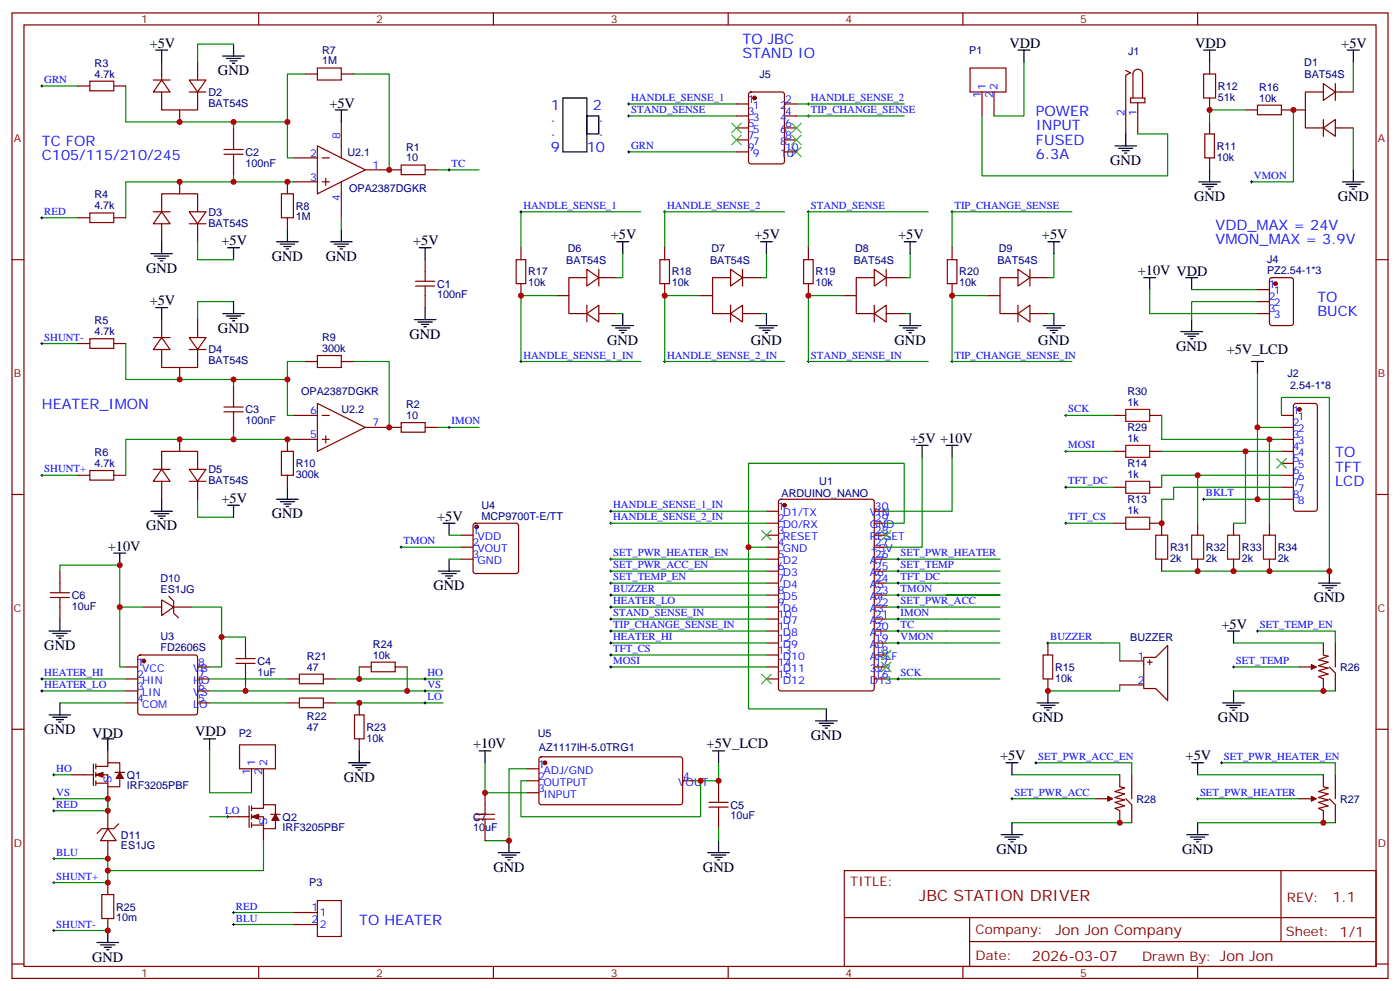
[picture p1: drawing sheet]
<svg xmlns="http://www.w3.org/2000/svg" width="412mm" height="292mm" viewBox="0 0 412 292" stroke-linecap="round" stroke-linejoin="round" font-family="sans-serif">
<g fill="none" stroke="#870000" stroke-width=".35">
<path d="M3.5 3.8h405.4v284.3h-405.4zM7.1 7.3h398.2v277.3h-398.2zM47.6 18.3v5.3M58.2 18.3v5.3M76.2 3.8v3.5M145.3 3.8v3.5M214.5 3.8v3.5M283.6 3.8v3.5M352.8 3.8v3.5M356.3 18.3v3.5M22.9 25.3h3.6M26.5 23.9h7v2.8h-7z"/>
<path d="M33.5 25.3h3.5M45.2 23.6h4.9M47.6 23.6l2.5 3.5h-4.9zM47.6 27.1v5.3h10.6v-5.3M52.9 32.4v3.5M55.7 23.6h5l-2.5 3.5zM55.7 27.1h5M68.8 37.7v6.3M90 21.8h3.5M93.5 20h7v3.6h-7zM100.5 35.9v10.6M100.5 21.8h3.6"/>
<path d="M217 37.7h3.5M217 30.6h3.5M217 34.1h3.5M220.7 27.3l.5-.2h9.2l.6 .4 .1 20.1-.5 .6-9.4 .1-.7-.5v-20zM231.1 37.7h3.5M231.1 30.6h3.5M231.1 34.1h3.5M285.8 20h10.5v7.1h-10.5zM289.3 27.1v7M292.8 27.1v7M331.6 20.7l1.4 .7-1.4 .8v17.2M333 28.9h4.3v1.4h-4.3z"/>
<path d="M333.7 28.9v-7.1a1.41 1.41 0 0 1 1.4-1.4 1.41 1.41 0 0 1 1.4 1.4v7.1M335.1 30.3v9.1M354.5 21.8h3.6v7.1h-3.6zM354.9 39.4h2.8v7.1h-2.8zM356.3 28.9v3.5M356.3 35.9v3.5M366.9 32.4h3.5M370.4 31h7.1v2.8h-7.1zM377.5 32.4h7M389.8 37.7l3.5-2.5v4.9zM389.8 24.6l3.5 2.5-3.5 2.5zM389.8 27.1h-5.3v10.6h5.3"/>
<path d="M389.8 35.2v4.9M393.3 37.7h5.3M393.3 27.1h5.3M393.3 24.6v5M52.9 53.6v3.5M66 45.4h5.6M66 44h5.6M68.8 45.4v6.4M82.9 57.1h3.5v7h-3.5zM84.7 53.6v3.5M86.4 46.5h7.1M86.4 53.6h7.1"/>
<path d="M93.5 43l14.1 7-14.1 7.1zM94.9 46.5h2.1M94.9 53.6h2.1M96 52.5v2.1M100.5 53.6v10.5M107.6 50h10.6M118.2 48.6h7v2.8h-7zM125.2 50h3.6M217 44.7h3.5M217 41.2h3.5M231.1 44.7h3.5M231.1 41.2h3.5"/>
<path d="M356.3 46.5v3.5M3.5 76.5h3.6M22.9 64.1h3.6M26.5 62.7h7v2.8h-7zM33.5 64.1h3.5M45.2 62.4h4.9M47.6 62.4l2.5 3.5h-4.9zM47.6 62.4v-5.3h10.6v5.3M47.6 65.9v5.3M55.7 62.4h5l-2.5 3.5zM55.7 65.9h5M58.2 65.9v5.3"/>
<path d="M84.7 64.1v3.6M125.2 76.5v6.3M152 76.5h2.9v7h-2.9zM153.5 73v3.5M172.9 79.3l3.5 2.5-3.5 2.4zM176.4 79.3v4.9M194.4 76.5h2.8v7h-2.8zM195.8 73v3.5M215.2 79.3l3.5 2.5-3.5 2.4zM218.7 79.3v4.9M236.7 76.5h2.8v7h-2.8zM238.1 73v3.5"/>
<path d="M257.5 79.3l3.6 2.5-3.6 2.4zM261.1 79.3v4.9M279 76.5h2.9v7h-2.9zM280.5 73v3.5M299.9 79.3l3.5 2.5-3.5 2.4zM303.4 79.3v4.9M405.3 76.5h3.6M26.5 99.8h7v2.8h-7zM45.2 99.4h4.9M47.6 99.4l2.5 3.5h-4.9zM47.6 94.1v5.3M55.7 99.4h5l-2.5 3.5z"/>
<path d="M58.2 94.1v5.3M122.4 84.2h5.7M122.4 82.8h5.7M125.2 84.2v6.4M153.5 83.5v3.6M164 87.1h3.6M172.9 92.4l3.5-2.5v4.9zM172.9 81.8h-5.3v10.6h5.3M172.9 89.9v4.9M176.4 92.4h5.3M176.4 81.8h5.3M195.8 83.5v3.6"/>
<path d="M206.4 87.1h3.5M215.2 92.4l3.5-2.5v4.9zM215.2 81.8h-5.3v10.6h5.3M215.2 89.9v4.9M218.7 92.4h5.3M218.7 81.8h5.3M238.1 83.5v3.6M248.7 87.1h3.5M257.5 92.4l3.6-2.5v4.9zM257.5 81.8h-5.3v10.6h5.3M257.5 89.9v4.9M261.1 92.4h5.2"/>
<path d="M261.1 81.8h5.2M280.5 83.5v3.6M291 87.1h3.6M299.9 92.4l3.5-2.5v4.9zM299.9 81.8h-5.3v10.6h5.3M299.9 89.9v4.9M303.4 92.4h5.3M303.4 81.8h5.3M370.4 92.4h3.5M370.4 85.3h3.5M370.4 88.8h3.5M374.2 82l.4-.2h5.7l.6 .4 .1 13-.5 .6-5.9 .1-.6-.5-.1-12.9z"/>
<path d="M22.9 101.2h3.6M33.5 101.2h3.5M47.6 102.9v5.3h10.6v-5.3M52.9 108.2v3.6M55.7 102.9h5M66 119.9h5.6M68.8 113.5v6.4M90 106.5h3.5M93.5 104.7h7v3.5h-7zM93.5 118.8l14.1 7.1-14.1 7zM100.5 106.5h3.6M381.2 119l.5-.2h5.6l.5 .2 .3 .5v30.4l-.3 .5-.5 .2h-5.6l-.5-.3-.2-.4v-30.4z"/>
<path d="M22.9 140h3.6M26.5 138.6h7v2.8h-7zM33.5 140h3.5M45.2 138.2h4.9M47.6 138.2l2.5 3.5h-4.9zM47.6 138.2v-5.3h10.6v5.3M52.9 129.4v3.5M55.7 138.2h5l-2.5 3.5zM66 121.3h5.6M68.8 121.3v6.3M82.9 132.9h3.5v7.1h-3.5zM84.7 129.4v3.5"/>
<path d="M84.7 140v3.5M86.4 122.3h7.1M86.4 129.4h7.1M94.9 122.3h2.1M94.9 129.4h2.1M96 128.3v2.2M107.6 125.9h10.6M118.2 124.5h7v2.8h-7zM125.2 125.9h3.6M328.1 122.3h3.5M328.1 132.9h3.5M338.7 122.3h3.5"/>
<path d="M338.7 132.9h3.5M377.5 122.3h3.5M377.5 129.4h3.5M377.5 125.9h3.5M377.5 140h3.5M377.5 132.9h3.5M377.5 136.5h3.5M3.5 145.6h3.6M47.6 141.7v5.3M55.7 141.7h5M58.2 141.7v5.3M135.8 157.6h3.5"/>
<path d="M139.6 154.3l.5-.2h11.9l.5 .2 .3 .5v13.4l-.3 .5-.5 .2h-11.9l-.5-.2-.3-.5v-13.4zM225.8 150.6h3.5M225.8 154.1h3.5M225.8 157.6h3.5M229.5 147.2l.5-.2h26.8l.7 .5v55.3l-.4 .6-27.1 .1-.6-.5-.1-55.3zM257.5 150.6h3.6M257.5 154.1h3.6M257.5 157.6h3.6M328.1 154.1h3.5M328.1 143.5h3.5M338.7 154.1h3.5v3.5M338.7 143.5h3.5"/>
<path d="M352.8 154.1v3.5M363.4 154.1v3.5M373.9 154.1v3.5M377.5 143.5h3.5M377.5 147h3.5M405.3 145.6h3.6M14.8 176h5.7M14.8 174.6h5.7M17.6 168.2v6.4M17.6 176v6.3M42.3 178.8h5.3M47.6 176.7l3.6 2.1-3.6 2.5z"/>
<path d="M49.7 175.6l1.5 1.4v3.6l1.4 1.4M51.2 178.8h5.2M135.8 161.1h3.5M135.8 164.7h3.5M225.8 161.1h3.5M225.8 164.7h3.5M225.8 168.2h3.5M225.8 171.7h3.5M225.8 175.3h3.5M225.8 178.8h3.5M257.5 161.1h3.6M257.5 164.7h3.6"/>
<path d="M257.5 168.2h3.6M257.5 171.7h3.6M257.5 175.3h3.6M257.5 178.8h3.6M342.2 164.7v3.5M352.8 164.7v3.5M363.4 164.7v3.5M373.9 164.7v3.5M37 196.4h3.6M37 200h3.6M40.8 193.1l.5-.2h16.2l.5 .2 .2 .5v16.2l-.2 .5-.5 .2h-16.2l-.5-.2-.2-.5v-16.2zM58.2 196.4h3.5"/>
<path d="M58.2 200h3.5M69.5 195.4h5.6M69.5 194h5.6M72.3 187.6v6.4M72.3 195.4v6.3M84.7 200h3.5M88.2 198.5h7v2.9h-7zM95.2 200h3.6M105.8 196.4h3.6M109.4 195h7v2.8h-7zM116.4 196.4h3.5M225.8 182.3h3.5"/>
<path d="M225.8 185.8h3.5M225.8 189.4h3.5M225.8 192.9h3.5M225.8 196.4h3.5M225.8 200h3.5M257.5 182.3h3.6M257.5 185.8h3.6M257.5 189.4h3.6M257.5 192.9h3.6M257.5 196.4h3.6M257.5 200h3.6M307.3 192.9h2.8v7.1h-2.8z"/>
<path d="M308.7 189.4v3.5M308.7 200v3.5M329.8 194.7h7.1M336.9 193.6h3.5l3.6-3.5v16.2l-3.6-3.5h-3.5zM338 195h1.4M338.7 194.3v1.4M382.8 196.4h4.9M389.8 189.4v3.5l1.4 .4-2.8 1 2.8 .7-2.8 1.1 2.8 .7-2.8 .7 2.8 1-2.8 .7 1.4 .8v3.5M391.6 196.4l1.7 1.8v5.3M393.3 189.4v7M3.5 214.8h3.6M37 203.5h3.6"/>
<path d="M37 207h3.6M58.2 203.5h3.5M58.2 207h3.5M70.6 219.4h10.5v7h-10.5zM84.7 207h3.5M88.2 205.6h7v2.8h-7zM95.2 207h3.6M104.4 210.5h2.8v7.1h-2.8zM105.8 207v3.5M105.8 217.6v3.5M329.8 201.7h7.1M405.3 214.8h3.6"/>
<path d="M21.2 228.2h6.3M27.5 225v6.4M28.2 225.7h3.5v-1.1h3.6v2.9M28.2 228.2h3.5v3.5h3.6v-2.5M28.2 230.6h3.5M28.2 225v1.4M28.2 227.5v1.4M28.2 229.9v1.5M31.7 221.1v3.5M31.7 231.7v3.5M31.7 238.8v5.3M33.9 227.5h2.8"/>
<path d="M73.4 237.3v6.4M74.1 238.1h3.5v-1.1h3.5v2.8M74.1 226.4v7.1M74.1 237.3v1.5M74.1 239.8v1.4M77.6 226.4v10.6M79.7 239.8h2.8M140.1 239.8h5.6M142.9 233.5v6.3M155.2 229.9h3.5M155.2 233.5h3.5M155.2 226.4h3.5"/>
<path d="M159 223.1l.5-.2h41.2l.4 .7-.1 13-.6 .4-41.2-.1-.5-.6v-12.7zM201.1 229.9h3.5M208.8 237.7h5.7M208.8 236.3h5.7M211.7 229.9v6.4M211.7 237.7v6.4M322.8 235.2h4.9M329.8 228.2v3.5l1.5 .4-2.9 1 2.9 .7-2.9 1.1 2.9 .7-2.9 .7 2.9 1-2.9 .8 1.4 .7v3.5M331.6 235.2l1.8 1.8v5.3M333.4 228.2v7M382.8 235.2h4.9M389.8 228.2v3.5l1.4 .4-2.8 1 2.8 .7-2.8 1.1 2.8 .7-2.8 .7 2.8 1-2.8 .8 1.4 .7v3.5"/>
<path d="M391.6 235.2l1.7 1.8v5.3M393.3 228.2v7M31.7 244.1l2.5 3.5h-4.6zM31.7 247.6v5.3M31.7 259.9v3.6M34.9 242.6l-1.4 1.5h-3.5l-1.4 1.4M67 240.5h6.4M74.1 240.5h3.5v3.6h3.5v-2.5M74.1 243h3.5M74.1 242.3v1.4M77.6 244.1v3.5M140.1 241.2h5.6"/>
<path d="M142.9 241.2v6.4M248.7 256.4h156.6v28.2h-156.6zM377.3 256.4v20.9M30 263.5h3.5v7h-3.5zM31.7 270.5v3.5M86.4 268.7h7.1M86.4 272.3h7.1M93.5 265.2h7v10.6h-7zM248.7 270.2h156.5M285.6 277.3h119.6M285.6 270.2v14.2M3.5 283.9h3.6"/>
<path d="M76.2 284.6v3.5M145.3 284.6v3.5M214.5 284.6v3.5M283.6 284.6v3.5M352.8 284.6v3.5M405.3 283.9h3.6"/>
</g>
<g fill="none" stroke="#000" stroke-width=".35">
<path d="M45.9 14.7h3.5M47.6 14.7v3.6M65.6 16.5h6.4M66.7 17.2h4.2M67.7 17.9h2.1M68.4 18.6h.7M68.8 13v3.5M299.9 14.7h3.5M301.6 14.7v3.6M354.5 14.7h3.6M356.3 14.7v3.6M396.9 14.7h3.5"/>
<path d="M398.6 14.7v3.6M98.8 32.4h3.5M100.5 32.4v3.5M165.8 28.9h7.1v15.8h-7.1zM172.9 34.1h3.5v5.3h-3.5zM331.6 39.4v3.6M328.4 43h6.4M329.5 43.7h4.2M330.6 44.4h2.1M331.3 45.1h.7M353.1 53.6h6.4M354.2 54.3h4.2"/>
<path d="M355.2 55h2.2M356 55.7h.7M356.3 50v3.6M395.5 53.6h6.3M396.5 54.3h4.3M397.6 55h2.1M398.3 55.7h.7M398.6 50v3.6M44.4 74.7h6.4M45.5 75.4h4.2M46.6 76.1h2.1M47.3 76.8h.7"/>
<path d="M47.6 71.2v3.5M67 73h3.6M68.8 73v3.5M81.5 71.2h6.3M82.5 71.9h4.3M83.6 72.6h2.1M84.3 73.3h.7M84.7 67.7v3.5M97.4 71.2h6.3M98.4 71.9h4.3M99.5 72.6h2.1M100.2 73.3h.7"/>
<path d="M100.5 67.7v3.5M123.5 73h3.5M125.2 73v3.5M181.7 71.2h3.5M183.4 71.2v3.5M224 71.2h3.5M225.8 71.2v3.5M266.3 71.2h3.6M268.1 71.2v3.5M308.7 71.2h3.5M310.4 71.2v3.5M45.9 90.6h3.5"/>
<path d="M47.6 90.6v3.5M65.6 92.4h6.4M66.7 93.1h4.2M67.7 93.8h2.1M68.4 94.5h.7M68.8 88.8v3.6M122.1 94.1h6.3M123.1 94.8h4.3M124.2 95.5h2.1M124.9 96.2h.7M125.2 90.6v3.5M180.3 95.9h6.3"/>
<path d="M181.3 96.6h4.3M182.4 97.3h2.1M183.1 98h.7M183.4 92.4v3.5M222.6 95.9h6.4M223.7 96.6h4.2M224.7 97.3h2.1M225.4 98h.7M225.8 92.4v3.5M264.9 95.9h6.4M266 96.6h4.2M267.1 97.3h2.1"/>
<path d="M267.8 98h.7M268.1 92.4v3.5M307.3 95.9h6.3M308.3 96.6h4.3M309.4 97.3h2.1M310.1 98h.7M310.4 92.4v3.5M336.9 81.8h3.5M338.7 81.8v3.5M347.8 97.6h6.4M348.9 98.4h4.2M349.2 81.8h3.6"/>
<path d="M350 99.1h2.1M350.7 99.8h.7M351 81.8v3.5M351 94.1v3.5M368.7 106.5h3.5M370.4 106.5v3.5M269.9 131.2h3.5M271.6 131.2v3.5M278.7 131.2h3.5M280.5 131.2v3.5M44.4 150.6h6.4M45.5 151.3h4.2"/>
<path d="M46.6 152h2.1M47.3 152.7h.7M47.6 147v3.6M67 148.8h3.6M68.8 148.8v3.5M81.5 147h6.3M82.5 147.7h4.3M83.6 148.4h2.1M84.3 149.2h.7M84.7 143.5v3.5M130.5 154.1h3.6M132.3 154.1v3.5"/>
<path d="M33.5 162.9h3.5M35.3 162.9v3.5M129.1 168.2h6.4M130.2 168.9h4.2M131.2 169.6h2.1M131.9 170.3h.7M132.3 164.7v3.5M388.4 171.7h6.4M389.5 172.4h4.2M390.5 173.1h2.1M391.2 173.8h.7M391.6 168.2v3.5"/>
<path d="M14.5 185.8h6.3M15.5 186.5h4.3M16.6 187.3h2.1M17.3 188h.7M17.6 182.3v3.5M361.6 185.8h3.5M363.4 185.8v3.6M14.5 210.5h6.3M15.5 211.2h4.3M16.6 211.9h2.1M17.3 212.7h.7M17.6 207v3.5"/>
<path d="M30 217.6h3.5M31.7 217.6v3.5M60 217.6h3.5M61.7 217.6v3.5M240.2 212.3h6.4M241.3 213h4.2M242.4 213.7h2.1M243.1 214.4h.7M243.4 208.8v3.5M305.5 207h6.4M306.6 207.7h4.2M307.6 208.4h2.1"/>
<path d="M308.3 209.1h.7M308.7 203.5v3.5M360.2 207h6.3M361.2 207.7h4.3M362.3 208.4h2.1M363 209.1h.7M363.4 203.5v3.5M102.7 224.6h6.3M103.7 225.4h4.2M104.8 226.1h2.1M105.5 226.8h.7M105.8 221.1v3.5"/>
<path d="M141.1 221.1h3.5M142.9 221.1v3.5M209.9 221.1h3.5M211.7 221.1v3.5M296.3 224.6h3.6M298.1 224.6v3.6M351 224.6h3.5M352.8 224.6v3.6M146.8 251.1h6.3M147.8 251.8h4.2M148.9 252.5h2.1M149.6 253.2h.7"/>
<path d="M149.9 247.6v3.5M208.5 251.1h6.3M209.5 251.8h4.3M210.6 252.5h2.1M211.3 253.2h.7M211.7 247.6v3.5M294.9 245.8h6.4M296 246.5h4.2M297 247.2h2.2M297.7 247.9h.7M298.1 242.3v3.5M349.6 245.8h6.4"/>
<path d="M350.7 246.5h4.2M351.7 247.2h2.1M352.4 247.9h.7M352.8 242.3v3.5M28.6 277.6h6.3M29.6 278.3h4.3M30.7 279h2.1M31.4 279.7h.7M31.7 274v3.6"/>
</g>
<g fill="#870000" stroke="#870000" stroke-width=".35">
<path d="M28.2 228.2l2.1-.7v1.4z"/>
<path d="M35.3 227.5l1 1.7h-2.1z"/>
<path d="M74.1 240.5l2.1-.7v1.4z"/>
<path d="M81.1 239.8l1.1 1.8h-2.1z"/>
<path d="M386.3 195.7l1.4 .7-1.4 .7z"/>
<path d="M386.3 234.5l1.4 .7-1.4 .7z"/>
<path d="M326.3 234.5l1.4 .7-1.4 .7z"/>
<circle cx="231.1" cy="148.8" r=".53"/>
<circle cx="42.3" cy="194.7" r=".53"/>
<circle cx="222.2" cy="28.9" r=".53"/>
<circle cx="382.8" cy="120.6" r=".53"/>
<circle cx="140.4" cy="155.2" r=".53"/>
<circle cx="160.5" cy="224.6" r=".53"/>
<circle cx="375.7" cy="83.5" r=".53"/>
</g>
<g fill="none" stroke="#3c3" stroke-width=".35">
<path d="M215.5 36.3l2.9 2.8M215.5 39.8l2.9 2.8M218.4 36.3l-2.9 2.8M218.4 39.8l-2.9 2.8M233.2 36.3l2.8 2.8M233.2 39.8l2.8 2.8M236 36.3l-2.8 2.8M236 39.8l-2.8 2.8M233.2 43.3l2.8 2.8M236 43.3l-2.8 2.8M376.1 135l2.8 2.9M378.9 135l-2.8 2.9"/>
<path d="M224.4 156.2l2.8 2.8M227.2 156.2l-2.8 2.8M259.6 156.2l2.9 2.8M262.5 156.2l-2.9 2.8M224.4 198.5l2.8 2.9M227.2 198.5l-2.8 2.9M259.6 191.5l2.9 2.8M259.6 195l2.9 2.8M262.5 191.5l-2.9 2.8M262.5 195l-2.9 2.8"/>
</g>
<g fill="none" stroke="#008700" stroke-width=".35">
<path d="M68.8 13h-10.6v5.3M301.6 18.3v15.8h-8.8M398.6 18.3v8.8M12.3 25.3h10.6M37 25.3v10.6h31.8M84.7 35.9h-15.9v1.8M90 21.8h-5.3v24.7h1.7M104.1 21.8h10.6v28.2M185.2 30.6h31.8M185.2 34.1h31.8M234.6 34.1h31.7M234.6 30.6h31.7"/>
<path d="M289.3 34.1v17.7h54.7v-12.4h-8.9M366.9 32.4h-10.6v3.5M381 32.4v21.2h-12.3M398.6 37.7v12.3M68.8 51.8v1.8M86.4 53.6h-49.4v10.5M128.8 50h12.3M185.2 44.7h31.8M12.3 64.1h10.6M58.2 71.2v5.3h10.6M100.5 64.1v3.6M183.4 74.7v7.1h-1.7"/>
<path d="M188.7 62.4h-35.2v10.6M225.8 74.7v7.1h-1.8M231.1 62.4h-35.3v10.6M268.1 74.7v7.1h-1.8M273.4 62.4h-35.3v10.6M310.4 74.7v7.1h-1.7M315.7 62.4h-35.2v10.6M68.8 88.8h-10.6v5.3M164 87.1h-10.5v19.4h35.2M181.7 92.4h1.7M206.4 87.1h-10.6v19.4h35.3M224 92.4h1.8"/>
<path d="M248.7 87.1h-10.6v19.4h35.3M266.3 92.4h1.8M291 87.1h-10.5v19.4h35.2M308.7 92.4h1.7M338.7 85.3v7.1h31.7M351 85.3h19.4M370.4 88.8h-19.4v5.3M12.3 101.2h10.6M37 101.2v10.6h31.8v1.7M68.8 111.8h15.9M90 106.5h-5.3v15.8h1.7M104.1 106.5h10.6v19.4"/>
<path d="M370.4 110v15.9h7.1M12.3 140h10.6M68.8 127.6v1.8M86.4 129.4h-49.4v10.6M128.8 125.9h12.3M271.6 134.7v26.4h-10.5M280.5 134.7v15.9h-19.4M314 132.9h14.1M314 122.3h14.1M342.2 122.3v7.1h35.3M342.2 132.9h35.3M352.8 140v14.1"/>
<path d="M366.9 132.9v21.2h-3.5M370.4 125.9v21.1M373.9 129.4v24.7M377.5 122.3v-5.2h14.1v51.1h-49.4M377.5 140h-35.3v3.5M58.2 147v5.3h10.6M132.3 157.6h3.5M179.9 150.6h45.9M179.9 154.1h45.9M261.1 154.1h5.2v-17.6h-45.8v24.6h5.3M314 154.1h14.1M314 143.5h14.1"/>
<path d="M354.5 147h23M377.5 143.5h-31.8v3.5h-3.5v7.1M17.6 168.2v-1.8h17.7v12.4M42.3 178.8h-7v17.6h1.7M56.4 178.8h8.9v17.6h-3.6M118.2 161.1h17.6M132.3 164.7h3.5M179.9 164.7h45.9M179.9 168.2h45.9M179.9 178.8h45.9M179.9 171.7h45.9M179.9 175.3h45.9"/>
<path d="M220.5 161.1v47.7h22.9M261.1 171.7h33.5M261.1 175.3h33.5h-15.9M261.1 164.7h33.5M261.1 168.2h33.5M261.1 178.8h33.5M12.3 200h24.7M61.7 200h23M65.3 187.6h7M98.8 200h31.7M105.8 196.4v3.6M119.9 196.4v7.1"/>
<path d="M179.9 189.4h45.9M179.9 196.4h45.9M179.9 185.8h45.9M179.9 182.3h45.9M179.9 192.9h45.9M261.1 189.4h33.5M261.1 185.8h33.5M261.1 182.3h33.5M261.1 200h33.5M308.7 189.4h21.1v5.3M363.4 189.4h26.4M363.4 196.4h19.4"/>
<path d="M370.4 185.8h22.9v3.6M12.3 203.5h24.7M17.6 207h19.4M61.7 207h23M72.3 201.7v1.8h-10.6M72.3 203.5h58.2M98.8 207h31.7M329.8 201.7v1.8h-21.1M363.4 203.5h29.9M15.9 235.2h15.8v3.6M15.9 238.8h15.8M15.9 228.2h5.3"/>
<path d="M31.7 235.2v3.6M61.7 221.1v12.4h12.4M142.9 224.6v8.9h12.3M155.2 229.9h-1.7v10.6h52.9v-10.6M155.2 226.4h-5.3v21.2h-7M211.7 224.6v5.3h-7.1M298.1 235.2h24.7M298.1 228.2h31.7M305.2 224.6h28.2v3.6M352.8 228.2h37M352.8 235.2h30M359.8 224.6h33.5v3.6"/>
<path d="M15.9 252.9h15.8v7h-15.8M61.7 240.5h5.3M77.6 247.6v8.8h-45.9M211.7 244.1v3.5M298.1 242.3h35.3M352.8 242.3h40.5M15.9 274h15.8M68.8 268.7h17.6M68.8 272.3h17.6"/>
</g>
<g fill="none" stroke="#000" stroke-width=".29">
<path d="M12 25.3h.7M12.3 25v.7M184.9 34.1h.7M184.9 30.6h.7M185.2 30.3v.7M185.2 33.8v.7M237.8 34.1h.7M237.8 30.6h.7M238.1 30.3v.7M238.1 33.8v.7M131.9 50h.7M132.3 49.7v.7"/>
<path d="M184.9 44.7h.7M185.2 44.4v.7M368.3 53.6h.7M368.7 53.2v.7M12 64.1h.7M12.3 63.8v.7M153.1 62.4h.7M153.5 62v.7M195.4 62.4h.7M195.8 62v.7M237.8 62.4h.7M238.1 62v.7"/>
<path d="M280.1 62.4h.7M280.5 62v.7M12 101.2h.7M12.3 100.8v.7M153.1 106.5h.7M153.5 106.1v.7M195.4 106.5h.7M195.8 106.1v.7M237.8 106.5h.7M238.1 106.1v.7M280.1 106.5h.7M280.5 106.1v.7"/>
<path d="M12 140h.7M12.3 139.6v.7M131.9 125.9h.7M132.3 125.5v.7M313.6 122.3h.7M313.6 132.9h.7M314 122v.7M314 132.6v.7M179.6 150.6h.7M179.6 154.1h.7M179.9 150.2v.7M179.9 153.7v.7"/>
<path d="M313.6 154.1h.7M313.6 143.5h.7M314 143.2v.7M314 153.7v.7M354.2 147h.7M354.5 146.7v.7M117.8 161.1h.7M118.2 160.8v.7M179.6 175.3h.7M179.6 168.2h.7M179.6 164.7h.7M179.6 171.7h.7"/>
<path d="M179.6 178.8h.7M179.9 164.3v.7M179.9 167.9v.7M179.9 171.4v.7M179.9 174.9v.7M179.9 178.4v.7M264.2 175.3h.7M264.2 168.2h.7M264.2 164.7h.7M264.2 171.7h.7M264.2 178.8h.7M264.6 164.3v.7"/>
<path d="M264.6 167.9v.7M264.6 171.4v.7M264.6 174.9v.7M264.6 178.4v.7M12 200h.7M12.3 199.6v.7M124.9 200h.7M125.2 199.6v.7M179.6 189.4h.7M179.6 185.8h.7M179.6 182.3h.7M179.6 196.4h.7"/>
<path d="M179.6 192.9h.7M179.9 182v.7M179.9 185.5v.7M179.9 189v.7M179.9 192.5v.8M179.9 196.1v.7M264.2 189.4h.7M264.2 185.8h.7M264.2 182.3h.7M264.2 200h.7M264.6 182v.7M264.6 185.5v.7"/>
<path d="M264.6 189v.7M264.6 199.6v.7M308.3 189.4h.7M308.7 189v.7M363 196.4h.7M363.4 196.1v.7M370.1 185.8h.7M370.4 185.5v.7M12 203.5h.7M12.3 203.1v.7M124.9 203.5h.7M124.9 207h.7"/>
<path d="M125.2 203.1v.7M125.2 206.7v.7M15.5 235.2h.7M15.5 228.2h.7M15.5 238.8h.7M15.9 227.8v.7M15.9 234.9v.7M15.9 238.4v.7M297.7 235.2h.7M298.1 234.9v.7M304.8 224.6h.7M305.2 224.3v.7"/>
<path d="M352.4 235.2h.7M352.8 234.9v.7M359.5 224.6h.7M359.8 224.3v.7M15.5 259.9h.7M15.5 252.9h.7M15.9 252.5v.7M15.9 259.6v.7M66.7 240.5h.7M67 240.2v.7M15.5 274h.7M15.9 273.7v.7"/>
<path d="M68.4 268.7h.7M68.4 272.3h.7M68.8 268.4v.7M68.8 271.9v.7"/>
</g>
<path d="M331.6 131.2h7.1v3.5h-7.1zM331.6 120.6h7.1v3.5h-7.1zM331.6 152.3h7.1v3.6h-7.1zM331.6 141.7h7.1v3.6h-7.1zM340.4 157.6h3.6v7.1h-3.6zM351 157.6h3.5v7.1h-3.5zM361.6 157.6h3.5v7.1h-3.5zM372.2 157.6h3.5v7.1h-3.5z" fill="none" stroke="#a10000" stroke-width=".35"/>
<g fill="#c00">
<circle cx="114.7" cy="50" r=".88"/>
<circle cx="220.5" cy="161.1" r=".88"/>
<circle cx="68.8" cy="129.4" r=".88"/>
<circle cx="84.7" cy="111.8" r=".88"/>
<circle cx="68.8" cy="111.8" r=".88"/>
<circle cx="84.7" cy="35.9" r=".88"/>
<circle cx="68.8" cy="35.9" r=".88"/>
<circle cx="308.7" cy="203.5" r=".88"/>
<circle cx="68.8" cy="53.6" r=".88"/>
<circle cx="52.9" cy="129.4" r=".88"/>
<circle cx="52.9" cy="111.8" r=".88"/>
<circle cx="52.9" cy="53.6" r=".88"/>
<circle cx="52.9" cy="35.9" r=".88"/>
<circle cx="356.3" cy="32.4" r=".88"/>
<circle cx="381" cy="32.4" r=".88"/>
<circle cx="153.5" cy="87.1" r=".88"/>
<circle cx="195.8" cy="87.1" r=".88"/>
<circle cx="238.1" cy="87.1" r=".88"/>
<circle cx="280.5" cy="87.1" r=".88"/>
<circle cx="105.8" cy="200" r=".88"/>
<circle cx="119.9" cy="203.5" r=".88"/>
<circle cx="65.3" cy="187.6" r=".88"/>
<circle cx="105.8" cy="207" r=".88"/>
<circle cx="72.3" cy="203.5" r=".88"/>
<circle cx="35.3" cy="178.8" r=".88"/>
<circle cx="35.3" cy="166.4" r=".88"/>
<circle cx="31.8" cy="235.2" r=".88"/>
<circle cx="31.8" cy="238.8" r=".88"/>
<circle cx="31.8" cy="252.9" r=".88"/>
<circle cx="114.7" cy="125.9" r=".88"/>
<circle cx="31.8" cy="274" r=".88"/>
<circle cx="31.8" cy="259.9" r=".88"/>
<circle cx="31.8" cy="256.4" r=".88"/>
<circle cx="389.8" cy="203.5" r=".88"/>
<circle cx="389.8" cy="242.3" r=".88"/>
<circle cx="329.8" cy="242.3" r=".88"/>
<circle cx="84.7" cy="53.6" r=".88"/>
<circle cx="84.7" cy="129.4" r=".88"/>
<circle cx="370.4" cy="125.9" r=".88"/>
<circle cx="370.4" cy="147" r=".88"/>
<circle cx="211.7" cy="229.9" r=".88"/>
<circle cx="206.4" cy="229.9" r=".88"/>
<circle cx="142.9" cy="233.5" r=".88"/>
<circle cx="149.9" cy="247.6" r=".88"/>
<circle cx="352.8" cy="168.2" r=".88"/>
<circle cx="363.4" cy="168.2" r=".88"/>
<circle cx="373.9" cy="168.2" r=".88"/>
<circle cx="391.6" cy="168.2" r=".88"/>
<circle cx="342.2" cy="154.1" r=".88"/>
<circle cx="352.8" cy="140" r=".88"/>
<circle cx="366.9" cy="132.9" r=".88"/>
<circle cx="373.9" cy="129.4" r=".88"/>
</g>
<text font-size="4.6" fill="#800" x="270.8" y="265.4">JBC STATION DRIVER</text>
<g font-size="4.2">
<text x="44.1" y="14">+5V</text>
<text x="297.4" y="14">VDD</text>
<text x="352.1" y="14">VDD</text>
<text x="395.1" y="14">+5V</text>
<text x="64.2" y="22.2">GND</text>
<text x="97" y="31.7">+5V</text>
<text x="327" y="48.6">GND</text>
<text x="351.7" y="59.2">GND</text>
<text x="394.1" y="59.2">GND</text>
<text x="179.9" y="70.5">+5V</text>
<text x="222.2" y="70.5">+5V</text>
<text x="264.6" y="70.5">+5V</text>
<text x="306.9" y="70.5">+5V</text>
<text x="65.3" y="72.2">+5V</text>
<text x="80.1" y="76.8">GND</text>
<text x="96" y="76.8">GND</text>
<text x="121.7" y="72.2">+5V</text>
<text x="43" y="80.4">GND</text>
<text x="335.1" y="81.1">+10V VDD</text>
<text x="44.1" y="89.9">+5V</text>
<text x="64.2" y="98">GND</text>
<text x="120.6" y="99.8">GND</text>
<text x="178.9" y="101.5">GND</text>
<text x="221.2" y="101.5">GND</text>
<text x="263.5" y="101.5">GND</text>
<text x="305.9" y="101.5">GND</text>
<text x="346.4" y="103.3">GND</text>
<text x="361.3" y="104.4">+5V_LCD</text>
<text x="268.1" y="130.5">+5V +10V</text>
<text x="65.3" y="148.1">+5V</text>
<text x="80.1" y="152.7">GND</text>
<text x="128.8" y="153.4">+5V</text>
<text x="43" y="156.2">GND</text>
<text x="31.7" y="162.2">+10V</text>
<text x="127.7" y="173.8">GND</text>
<text x="387" y="177.4">GND</text>
<text x="359.8" y="185.1">+5V</text>
<text x="13.1" y="191.5">GND</text>
<text x="304.1" y="212.7">GND</text>
<text x="358.8" y="212.7">GND</text>
<text x="13.1" y="216.2">GND</text>
<text x="27.2" y="217.2">VDD</text>
<text x="57.5" y="216.9">VDD</text>
<text x="139.3" y="220.4">+10V</text>
<text x="208.1" y="220.4">+5V_LCD</text>
<text x="238.8" y="217.9">GND</text>
<text x="294.6" y="223.9">+5V</text>
<text x="349.2" y="223.9">+5V</text>
<text x="101.2" y="230.3">GND</text>
<text x="293.5" y="251.5">GND</text>
<text x="348.2" y="251.5">GND</text>
<text x="145.3" y="256.8">GND</text>
<text x="207.1" y="256.8">GND</text>
<text x="27.2" y="283.2">GND</text>
</g>
<g font-size="4.2" fill="#00f">
<text x="218.7" y="13">TO JBC</text>
<text x="218.7" y="17.2">STAND IO</text>
<text x="162.3" y="32.4">1</text>
<text x="162.3" y="35.9">.</text>
<text x="174.6" y="32.4">2</text>
<text x="176.4" y="35.9">.</text>
<text x="305.2" y="34.1">POWER</text>
<text x="162.3" y="40.1">.</text>
<text x="176.4" y="40.1">.</text>
<text x="305.2" y="38.4">INPUT</text>
<text x="12.3" y="43">TC FOR</text>
<text x="12.3" y="47.2">C105/115/210/245</text>
<text x="162.3" y="44.7">9</text>
<text x="172.9" y="44.7">10</text>
<text x="305.2" y="42.6">FUSED</text>
<text x="305.2" y="46.8">6.3A</text>
<text x="358.1" y="67.7">VDD_MAX = 24V</text>
<text x="358.1" y="71.9">VMON_MAX = 3.9V</text>
<text x="388.1" y="88.8">TO</text>
<text x="388.1" y="93.1">BUCK</text>
<text x="12.3" y="120.6">HEATER_IMON</text>
<text x="393.3" y="134.7">TO</text>
<text x="393.3" y="138.9">TFT</text>
<text x="393.3" y="143.2">LCD</text>
<text x="105.8" y="272.3">TO HEATER</text>
</g>
<g font-size="4.2" fill="#800">
<text x="392.5" y="265.7">1.1</text>
<text x="310.9" y="275.2">Jon Jon Company</text>
<text x="304" y="283">2026-03-07</text>
</g>
<g font-size="3.9" fill="#800">
<text x="250.5" y="261">TITLE:</text>
<text x="379.1" y="265.7">REV:</text>
<text x="287.4" y="275.2">Company:</text>
<text x="378.7" y="275.8">Sheet: 1/1</text>
<text x="287.4" y="282.9">Date:</text>
<text x="336.4" y="282.9">Drawn By: Jon Jon</text>
</g>
<g font-size="3.2" fill="#800">
<text x="41.6" y="6.8">1</text>
<text x="110.8" y="6.8">2</text>
<text x="179.9" y="6.8">3</text>
<text x="249.1" y="6.8">4</text>
<text x="318.2" y="6.8">5</text>
<text x="4.1" y="41.9">A</text>
<text x="405.9" y="41.9">A</text>
<text x="4.1" y="111.1">B</text>
<text x="405.9" y="111.1">B</text>
<text x="4.1" y="180.2">C</text>
<text x="405.9" y="180.2">C</text>
<text x="4.1" y="249.3">D</text>
<text x="405.9" y="249.3">D</text>
<text x="41.6" y="287.6">1</text>
<text x="110.8" y="287.6">2</text>
<text x="179.9" y="287.6">3</text>
<text x="249.1" y="287.6">4</text>
<text x="318.2" y="287.6">5</text>
</g>
<g font-size="3.2" fill="#000080">
<text x="94.9" y="15.8">R7</text>
<text x="285.5" y="15.9">P1</text>
<text x="332.3" y="16.2">J1</text>
<text x="27.9" y="22.9">4.7k</text>
<text x="27.9" y="19.6">R3</text>
<text x="94.9" y="19">1M</text>
<text x="223.7" y="22.9">J5</text>
<text x="384.2" y="19.4">D1</text>
<text x="384.3" y="23">BAT54S</text>
<text x="61.4" y="28.2">D2</text>
<text x="358.8" y="29.7">51k</text>
<text x="358.8" y="26.5">R12</text>
<text x="370.9" y="29.9">10k</text>
<text x="370.9" y="26.8">R16</text>
<text x="61.4" y="31.4">BAT54S</text>
<text x="72.3" y="45.9">C2</text>
<text x="102.4" y="45.9">U2.1</text>
<text x="119.6" y="47.6">10</text>
<text x="119.6" y="44.3">R1</text>
<text x="358.4" y="47.3">10k</text>
<text x="358.4" y="44.1">R11</text>
<text x="72.3" y="49.1">100nF</text>
<text x="27.8" y="58.4">R4</text>
<text x="102.8" y="56.5">OPA2387DGKR</text>
<text x="27.8" y="61.7">4.7k</text>
<text x="61.4" y="63.5">D3</text>
<text x="87.1" y="64.9">1M</text>
<text x="87.1" y="61.8">R8</text>
<text x="61.4" y="66.7">BAT54S</text>
<text x="166.8" y="77.6">BAT54S</text>
<text x="167.2" y="74.1">D6</text>
<text x="209.2" y="77.6">BAT54S</text>
<text x="209.6" y="74.1">D7</text>
<text x="251.5" y="77.6">BAT54S</text>
<text x="251.9" y="74.1">D8</text>
<text x="293.8" y="77.6">BAT54S</text>
<text x="294.2" y="74.1">D9</text>
<text x="373.2" y="77.5">J4</text>
<text x="155.6" y="81.1">R17</text>
<text x="197.9" y="81.1">R18</text>
<text x="240.2" y="81.1">R19</text>
<text x="282.6" y="81.1">R20</text>
<text x="373.2" y="80.7">PZ2.54-1*3</text>
<text x="128.8" y="87.9">100nF</text>
<text x="128.8" y="84.7">C1</text>
<text x="155.6" y="84.3">10k</text>
<text x="197.9" y="84.3">10k</text>
<text x="240.2" y="84.3">10k</text>
<text x="282.6" y="84.3">10k</text>
<text x="27.9" y="95.5">R5</text>
<text x="27.9" y="98.7">4.7k</text>
<text x="94.9" y="100.4">R9</text>
<text x="61.4" y="107.3">BAT54S</text>
<text x="61.4" y="104.1">D4</text>
<text x="94.9" y="103.6">300k</text>
<text x="379.3" y="111.2">J2</text>
<text x="88.7" y="116.4">OPA2387DGKR</text>
<text x="332.1" y="119.5">1k</text>
<text x="332.1" y="116.4">R30</text>
<text x="380.1" y="114.7">2.54-1*8</text>
<text x="72.3" y="124.9">100nF</text>
<text x="72.3" y="121.7">C3</text>
<text x="100.6" y="121.7">U2.2</text>
<text x="119.6" y="123.4">10</text>
<text x="119.6" y="120.2">R2</text>
<text x="332.1" y="130.1">1k</text>
<text x="332.1" y="126.9">R29</text>
<text x="27.9" y="137.5">4.7k</text>
<text x="27.9" y="134.3">R6</text>
<text x="87.1" y="137.6">R10</text>
<text x="332.1" y="137.5">R14</text>
<text x="61.4" y="142.6">BAT54S</text>
<text x="61.4" y="139.4">D5</text>
<text x="87.1" y="140.8">300k</text>
<text x="241.3" y="142.8">U1</text>
<text x="332.1" y="140.7">1k</text>
<text x="141.8" y="149.9">U4</text>
<text x="230.2" y="146.3">ARDUINO_NANO</text>
<text x="332.1" y="148.1">R13</text>
<text x="141.8" y="153">MCP9700T-E/TT</text>
<text x="332.1" y="151.3">1k</text>
<text x="344.7" y="165.4">2k</text>
<text x="344.7" y="162.3">R31</text>
<text x="355.2" y="165.4">2k</text>
<text x="355.2" y="162.3">R32</text>
<text x="365.8" y="165.4">2k</text>
<text x="365.8" y="162.3">R33</text>
<text x="376.4" y="165.4">2k</text>
<text x="376.4" y="162.3">R34</text>
<text x="47.3" y="171.4">D10</text>
<text x="21.2" y="179.6">10uF</text>
<text x="21.2" y="176.4">C6</text>
<text x="47.3" y="174.6">ES1JG</text>
<text x="47.3" y="191.7">FD2606S</text>
<text x="47.3" y="188.5">U3</text>
<text x="109.9" y="190.8">R24</text>
<text x="332.9" y="188.8">BUZZER</text>
<text x="75.8" y="195.8">C4</text>
<text x="90.4" y="197.6">47</text>
<text x="90.4" y="194.4">R21</text>
<text x="109.9" y="194">10k</text>
<text x="310.8" y="197.6">R15</text>
<text x="394.8" y="197.6">R26</text>
<text x="75.8" y="199">1uF</text>
<text x="310.8" y="200.8">10k</text>
<text x="90.4" y="215.2">47</text>
<text x="90.4" y="212.1">R22</text>
<text x="107.9" y="215.2">R23</text>
<text x="70.3" y="217">P2</text>
<text x="107.9" y="218.4">10k</text>
<text x="158.4" y="217.1">U5</text>
<text x="158.7" y="221.1">AZ1117IH-5.0TRG1</text>
<text x="37.4" y="232.5">IRF3205PBF</text>
<text x="37.4" y="229.3">Q1</text>
<text x="215.2" y="238.1">C5</text>
<text x="334.8" y="236.4">R28</text>
<text x="394.8" y="236.4">R27</text>
<text x="83.3" y="244.8">IRF3205PBF</text>
<text x="83.3" y="241.7">Q2</text>
<text x="139.3" y="244.8">10uF</text>
<text x="139.3" y="241.7">C7</text>
<text x="215.2" y="241.3">10uF</text>
<text x="35.6" y="250.1">ES1JG</text>
<text x="35.6" y="247">D11</text>
<text x="91.1" y="260.9">P3</text>
<text x="34.2" y="268.2">R25</text>
<text x="34.2" y="271.3">10m</text>
</g>
<g font-size="3.2" fill="#00f">
<text x="13.1" y="24.4">GRN</text>
<text x="185.9" y="29.7">HANDLE_SENSE_1</text>
<text x="238.8" y="29.7">HANDLE_SENSE_2</text>
<text x="288.9" y="28.9" transform="rotate(-90 288.9 28.9)">1</text>
<text x="290.3" y="26.4" transform="rotate(-90 290.3 26.4)">1</text>
<text x="292.5" y="28.9" transform="rotate(-90 292.5 28.9)">2</text>
<text x="293.9" y="26.4" transform="rotate(-90 293.9 26.4)">2</text>
<text x="185.9" y="33.3">STAND_SENSE</text>
<text x="220.3" y="30.3">1</text>
<text x="220.3" y="33.8">3</text>
<text x="221.8" y="32">1</text>
<text x="221.8" y="35.6">3</text>
<text x="229.8" y="35.6">4</text>
<text x="229.8" y="32">2</text>
<text x="231.2" y="33.8">4</text>
<text x="231.2" y="30.3">2</text>
<text x="238.8" y="33.3">TIP_CHANGE_SENSE</text>
<text x="331.3" y="34.1" transform="rotate(-90 331.3 34.1)">2</text>
<text x="334.8" y="34.1" transform="rotate(-90 334.8 34.1)">1</text>
<text x="100.2" y="40.9" transform="rotate(-90 100.2 40.9)">8</text>
<text x="220.3" y="37.3">5</text>
<text x="220.3" y="40.9">7</text>
<text x="221.8" y="39.1">5</text>
<text x="229.8" y="39.1">6</text>
<text x="231.2" y="40.9">8</text>
<text x="231.2" y="37.3">6</text>
<text x="91.4" y="46.1">2</text>
<text x="185.9" y="43.9">GRN</text>
<text x="220.3" y="44.4">9</text>
<text x="221.8" y="42.6">7</text>
<text x="221.8" y="46.1">9</text>
<text x="229.8" y="46.1">10</text>
<text x="229.8" y="42.6">8</text>
<text x="231.2" y="44.4">10</text>
<text x="91.4" y="53.2">3</text>
<text x="109.7" y="49.7">1</text>
<text x="133" y="49.1">TC</text>
<text x="369.4" y="52.7">VMON</text>
<text x="100.2" y="59.2" transform="rotate(-90 100.2 59.2)">4</text>
<text x="13.1" y="63.3">RED</text>
<text x="154.2" y="61.5">HANDLE_SENSE_1</text>
<text x="196.5" y="61.5">HANDLE_SENSE_2</text>
<text x="238.8" y="61.5">STAND_SENSE</text>
<text x="281.2" y="61.5">TIP_CHANGE_SENSE</text>
<text x="373.8" y="84.9">1</text>
<text x="373.8" y="88.5">2</text>
<text x="375.2" y="86.7">1</text>
<text x="373.8" y="92">3</text>
<text x="375.2" y="90.2">2</text>
<text x="375.2" y="93.8">3</text>
<text x="13.1" y="100.3">SHUNT-</text>
<text x="154.2" y="105.6">HANDLE_SENSE_1_IN</text>
<text x="196.5" y="105.6">HANDLE_SENSE_2_IN</text>
<text x="238.8" y="105.6">STAND_SENSE_IN</text>
<text x="281.2" y="105.6">TIP_CHANGE_SENSE_IN</text>
<text x="91.4" y="122">6</text>
<text x="109.7" y="125.5">7</text>
<text x="133" y="125">IMON</text>
<text x="314.7" y="121.5">SCK</text>
<text x="380.8" y="122">1</text>
<text x="380.8" y="125.5">2</text>
<text x="382.3" y="123.8">1</text>
<text x="91.4" y="129">5</text>
<text x="380.8" y="129">3</text>
<text x="382.3" y="127.3">2</text>
<text x="382.3" y="130.8">3</text>
<text x="314.7" y="132">MOSI</text>
<text x="380.8" y="132.6">4</text>
<text x="380.8" y="136.1">5</text>
<text x="382.3" y="134.3">4</text>
<text x="382.3" y="137.9">5</text>
<text x="13.1" y="139.1">SHUNT+</text>
<text x="314.7" y="142.6">TFT_DC</text>
<text x="380.8" y="139.6">6</text>
<text x="380.8" y="143.2">7</text>
<text x="382.3" y="141.4">6</text>
<text x="180.6" y="149.7">HANDLE_SENSE_1_IN</text>
<text x="355.2" y="146.2">BKLT</text>
<text x="380.8" y="146.7">8</text>
<text x="382.3" y="144.9">7</text>
<text x="382.3" y="148.4">8</text>
<text x="180.6" y="153.2">HANDLE_SENSE_2_IN</text>
<text x="229.1" y="150.2">1</text>
<text x="229.1" y="153.7">2</text>
<text x="230.6" y="152">D1/TX</text>
<text x="230.6" y="155.5">D0/RX</text>
<text x="256.2" y="155.5">GND</text>
<text x="256.2" y="152">VIN</text>
<text x="257.7" y="153.7">29</text>
<text x="257.7" y="150.2">30</text>
<text x="314.7" y="153.2">TFT_CS</text>
<text x="118.9" y="160.3">TMON</text>
<text x="139.2" y="157.3">1</text>
<text x="139.2" y="160.8">2</text>
<text x="140.7" y="159">VDD</text>
<text x="229.1" y="157.3">3</text>
<text x="229.1" y="160.8">4</text>
<text x="230.6" y="159">RESET</text>
<text x="256.2" y="159">RESET</text>
<text x="257.7" y="160.8">27</text>
<text x="257.7" y="157.3">28</text>
<text x="139.2" y="164.3">3</text>
<text x="140.7" y="162.6">VOUT</text>
<text x="140.7" y="166.1">GND</text>
<text x="180.6" y="163.8">SET_PWR_HEATER_EN</text>
<text x="180.6" y="167.3">SET_PWR_ACC_EN</text>
<text x="229.1" y="164.3">5</text>
<text x="229.1" y="167.9">6</text>
<text x="230.6" y="162.6">GND</text>
<text x="230.6" y="166.1">D2</text>
<text x="256.2" y="166.1">A7</text>
<text x="256.2" y="162.6">+5V</text>
<text x="257.7" y="167.9">25</text>
<text x="257.7" y="164.3">26</text>
<text x="265.3" y="167.3">SET_TEMP</text>
<text x="265.3" y="163.8">SET_PWR_HEATER</text>
<text x="180.6" y="170.9">SET_TEMP_EN</text>
<text x="229.1" y="171.4">7</text>
<text x="230.6" y="169.6">D3</text>
<text x="230.6" y="173.1">D4</text>
<text x="256.2" y="173.1">A5</text>
<text x="256.2" y="169.6">A6</text>
<text x="257.7" y="171.4">24</text>
<text x="265.3" y="170.9">TFT_DC</text>
<text x="180.6" y="174.4">BUZZER</text>
<text x="180.6" y="177.9">HEATER_LO</text>
<text x="229.1" y="174.9">8</text>
<text x="229.1" y="178.4">9</text>
<text x="230.6" y="176.7">D5</text>
<text x="256.2" y="176.7">A4</text>
<text x="257.7" y="178.4">22</text>
<text x="257.7" y="174.9">23</text>
<text x="265.3" y="174.4">TMON</text>
<text x="265.3" y="177.9">SET_PWR_ACC</text>
<text x="180.6" y="181.4">STAND_SENSE_IN</text>
<text x="180.6" y="185">TIP_CHANGE_SENSE_IN</text>
<text x="229.1" y="182">10</text>
<text x="229.1" y="185.5">11</text>
<text x="230.6" y="180.2">D6</text>
<text x="230.6" y="183.7">D7</text>
<text x="256.2" y="183.7">A2</text>
<text x="256.2" y="180.2">A3</text>
<text x="257.7" y="185.5">20</text>
<text x="257.7" y="182">21</text>
<text x="265.3" y="185">TC</text>
<text x="265.3" y="181.4">IMON</text>
<text x="371.1" y="185">SET_TEMP_EN</text>
<text x="180.6" y="188.5">HEATER_HI</text>
<text x="229.1" y="189">12</text>
<text x="230.6" y="187.3">D8</text>
<text x="230.6" y="190.8">D9</text>
<text x="256.2" y="190.8">A0</text>
<text x="256.2" y="187.3">A1</text>
<text x="257.7" y="189">19</text>
<text x="265.3" y="188.5">VMON</text>
<text x="309.4" y="188.5">BUZZER</text>
<text x="40.4" y="196.1">1</text>
<text x="41.9" y="197.8">VCC</text>
<text x="56.9" y="197.8">VB</text>
<text x="58.4" y="196.1">8</text>
<text x="180.6" y="195.5">MOSI</text>
<text x="180.6" y="192">TFT_CS</text>
<text x="229.1" y="192.5">13</text>
<text x="229.1" y="196.1">14</text>
<text x="230.6" y="194.3">D10</text>
<text x="230.6" y="197.8">D11</text>
<text x="256.2" y="197.8">3V3</text>
<text x="256.2" y="194.3">AREF</text>
<text x="257.7" y="196.1">17</text>
<text x="257.7" y="192.5">18</text>
<text x="335.1" y="194.3">1</text>
<text x="364.1" y="195.5">SET_TEMP</text>
<text x="13.1" y="199.1">HEATER_HI</text>
<text x="13.1" y="202.6">HEATER_LO</text>
<text x="40.4" y="199.6">2</text>
<text x="40.4" y="203.1">3</text>
<text x="41.9" y="201.4">HIN</text>
<text x="56.9" y="201.4">HO</text>
<text x="58.4" y="203.1">6</text>
<text x="58.4" y="199.6">7</text>
<text x="125.9" y="199.1">HO</text>
<text x="125.9" y="202.6">VS</text>
<text x="229.1" y="199.6">15</text>
<text x="230.6" y="201.4">D12</text>
<text x="256.2" y="201.4">D13</text>
<text x="257.7" y="199.6">16</text>
<text x="265.3" y="199.1">SCK</text>
<text x="335.1" y="201.4">2</text>
<text x="40.4" y="206.7">4</text>
<text x="41.9" y="204.9">LIN</text>
<text x="41.9" y="208.4">COM</text>
<text x="56.9" y="208.4">LO</text>
<text x="56.9" y="204.9">VS</text>
<text x="58.4" y="206.7">5</text>
<text x="125.9" y="206.1">LO</text>
<text x="16.6" y="227.3">HO</text>
<text x="75.1" y="225.7" transform="rotate(-90 75.1 225.7)">1</text>
<text x="78.7" y="225.7" transform="rotate(-90 78.7 225.7)">2</text>
<text x="158.6" y="226.1">1</text>
<text x="160.1" y="227.8">ADJ/GND</text>
<text x="305.9" y="223.8">SET_PWR_ACC_EN</text>
<text x="360.5" y="223.8">SET_PWR_HEATER_EN</text>
<text x="32.8" y="230.6" transform="rotate(-90 32.8 230.6)">S</text>
<text x="73.7" y="228.2" transform="rotate(-90 73.7 228.2)">1</text>
<text x="77.3" y="228.2" transform="rotate(-90 77.3 228.2)">2</text>
<text x="158.6" y="233.1">3</text>
<text x="158.6" y="229.6">2</text>
<text x="160.1" y="231.4">OUTPUT</text>
<text x="199.8" y="231.4">VOUT</text>
<text x="201.3" y="229.6">4</text>
<text x="16.6" y="234.4">VS</text>
<text x="16.6" y="237.9">RED</text>
<text x="66.3" y="239.6">LO</text>
<text x="160.1" y="234.9">INPUT</text>
<text x="298.8" y="234.4">SET_PWR_ACC</text>
<text x="353.5" y="234.4">SET_PWR_HEATER</text>
<text x="78.7" y="243" transform="rotate(-90 78.7 243)">S</text>
<text x="16.6" y="252">BLU</text>
<text x="16.6" y="259">SHUNT+</text>
<text x="69.5" y="267.9">RED</text>
<text x="91.7" y="268.4">1</text>
<text x="94.2" y="269.8">1</text>
<text x="16.6" y="273.2">SHUNT-</text>
<text x="69.5" y="271.4">BLU</text>
<text x="91.7" y="271.9">2</text>
<text x="94.2" y="273.3">2</text>
</g>
</svg>
